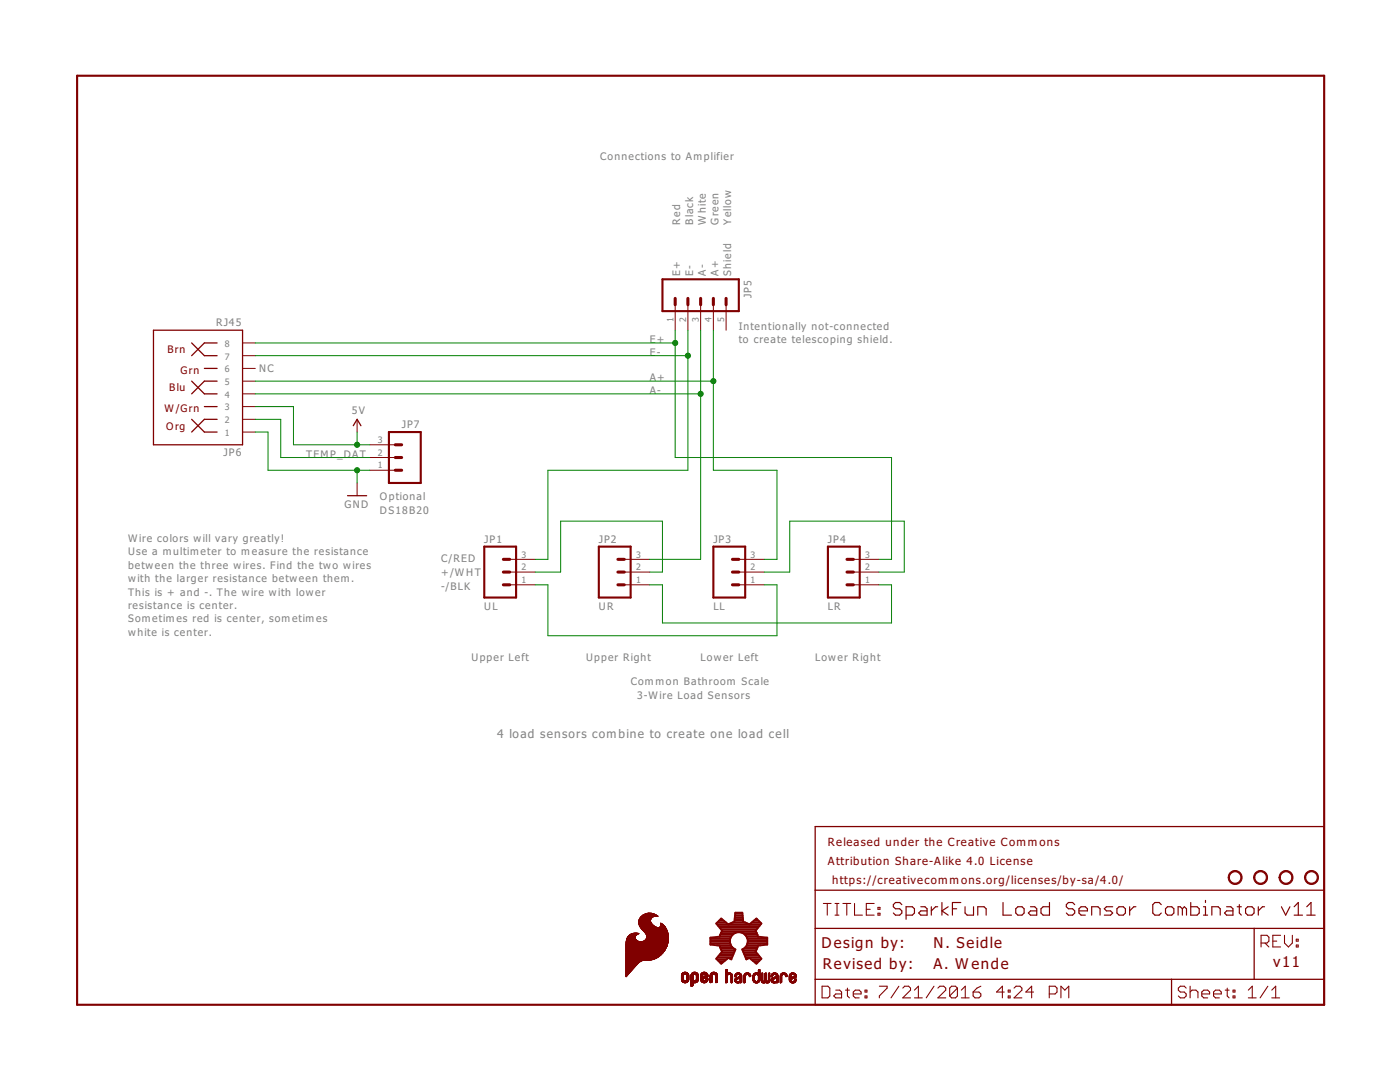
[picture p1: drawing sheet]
<svg xmlns="http://www.w3.org/2000/svg" width="279mm" height="216mm" viewBox="0 0 279 216" stroke-linecap="round" stroke-linejoin="round" font-family="sans-serif">
<g fill="none" stroke="#800000" stroke-width=".2">
<path d="M48.4 78.6h2.5M48.4 68.4h2.5M48.4 71h2.5M48.4 73.5h2.5M48.4 76.1h2.5M134.7 60.8v5.1M137.3 60.8v5.1M139.8 60.8v5.1M142.4 60.8v5.1M144.9 60.8v5.1M48.4 86.2h2.5M48.4 83.7h2.5"/>
<path d="M48.4 81.1h2.5M71.3 83.7v2.5M71.3 96.4v2.5M73.8 93.8h5.1M73.8 91.3h5.1M73.8 88.8h5.1M101.7 116.7h5.1M101.7 114.2h5.1M101.7 111.6h5.1M124.6 116.7h5.1M124.6 114.2h5.1M124.6 111.6h5.1"/>
<path d="M147.4 116.7h5.1M147.4 114.2h5.1M147.4 111.6h5.1M170.3 116.7h5.1M170.3 114.2h5.1M170.3 111.6h5.1M124.9 188.5v6.4l.3-.3M124.9 194.8h.2M124.9 194.4h.5M124.9 194.2h.6M124.9 193.7h1.1M124.9 192.5h2.1"/>
<path d="M124.9 190h7.5M124.9 189.4h7.9M124.9 189.3h7.9M124.9 189.1h8M124.9 189h8.1M124.9 188.9h8.1M124.9 188.7h8.2M124.9 188.6h8.3M124.9 188.5h8.3M124.9 188.4h8.3M124.9 188.3h8.3M125 188l-.1 .5"/>
<path d="M125 188.2h8.3M125 188.1h8.3M125 188h8.3M125 187.8l2.5 .1M125 187.8h2.4M125 187.8h2.3M125 187.7h2.1M125 187.6l2.1 .1M125 194.8h-.1M125 187.6v.4M125 187.6h2M125.1 187.5h1.8"/>
<path d="M125.1 187.4l1.8 .1M125.1 187.4h1.8M125.1 187.4h1.7M125.1 194.7l-.2 .1M125.1 187.3h1.7M125.1 187.3l-.1 .3M125.1 187.2h1.7M125.2 194.7h-.3M125.2 187.2h1.6M125.2 194.6h-.3M125.2 187.1h1.5M125.3 187l-.2 .3"/>
<path d="M125.3 187h1.4M125.3 194.5h-.4M125.3 186.9h1.5M125.4 194.4h-.5M125.4 186.9h1.4M125.5 194.3l-.6 .1M125.5 186.8l-.2 .2M125.5 194.3h-.6M125.5 186.7h1.4M125.6 194.2h-.7M125.6 194.1h-.7M125.6 194.1l-.4 .5"/>
<path d="M125.7 186.6l-.2 .2M125.7 194l-.8 .1M125.8 194h-.9M125.8 193.9l-.9 .1M125.8 193.9h-.9M125.9 193.8h-1M125.9 186.4l-.2 .2M125.9 193.8l-.3 .3M126 193.7h-1.1M126.1 193.6l-1.2 .1M126.1 193.6h-1.2M126.1 186.3l-.2 .1"/>
<path d="M126.2 193.5h-1.3M126.2 193.4h-1.3M126.3 193.4h-1.4M126.3 186.3h1.2M126.3 193.3l-1.4 .1M126.4 193.3h-1.5M126.4 186.2h.9M126.4 186.2l-.3 .1M126.4 193.2l-1.5 .1M126.5 193.2h-1.6M126.5 193.1h-1.6M126.6 193.1h-1.7"/>
<path d="M126.6 193h-1.7M126.7 192.9l-1.8 .1M126.7 192.9h-1.8M126.8 192.8l-.9 1M126.8 192.8h-1.9M126.8 186.9l-1.5 .1M126.8 187.3l.2 .3M126.8 186.8h-1.4M126.9 186.7l-1.4 .1M126.9 186.7l-.1 .6M126.9 192.7h-2M126.9 186.6l-1.4 .1"/>
<path d="M127 186.6l-.1 .1M127 192.6l-2.1 .1M127 186.6h-1.4M127 187.6l.7 .3M127 192.6h-2.1M127 186.5l-1.3 .1M127.1 192.5h-2.2M127.1 192.4h-2.2M127.1 186.5h-1.4M127.2 186.4l-.2 .2M127.2 192.4h-2.3M127.2 186.4l-1.4 .1"/>
<path d="M127.3 186.2l.2 .1M127.3 192.3h-2.4M127.3 186.4h-1.4M127.4 192.2h-2.5M127.4 186.3l-1.4 .1M127.4 186.3l-.2 .1M127.4 192.1l-2.5 .1M127.5 186.3h.1M127.5 183.8v.4M127.5 184.2l.1 .4M127.5 184.2l2.5 .1M127.5 184.2h2.5"/>
<path d="M127.5 184.1h2.4M127.5 184l2.4 .1M127.5 184h2.4M127.5 183.9h2.4M127.5 183.9h2.3M127.5 183.8l2.3 .1M127.5 183.8h2.3M127.5 183.7h2.3M127.5 186.3h-.1M127.5 192.1h-2.6M127.5 186.3h-1.4M127.5 184.3h2.5"/>
<path d="M127.5 184.4h2.7M127.5 184.3l2.6 .1M127.5 183.6h2.3M127.6 192h-2.7M127.6 184.4l2.6 .1M127.6 184.5l2.7 .1M127.6 184.5h2.6M127.6 183.5h2.2M127.6 183.5h2.3M127.6 184.6l.2 .5M127.6 184.6l2.8 .1M127.6 184.6h2.7"/>
<path d="M127.6 183.4l-.1 .4M127.6 184.7h2.9M127.7 184.7l2.8 .1M127.7 184.8h2.9M127.7 191.9l-2.8 .1M127.7 184.8l3 .1M127.7 183.2h2.3M127.7 184.9h3M127.8 191.9h-2.9M127.8 184.9l3.1 .1M127.8 185h3.2M127.8 185.1l.8 .8"/>
<path d="M127.8 191.8l-1 1M127.8 191.8l-2.9 .1M127.8 185l3.3 .1M127.8 185.1h5M127.9 183l-.3 .4M127.9 185.1l5 .1M127.9 185.2h5M128 191.8h-3.1M128 185.2l4.9 .1M128 185.3h4.9M128 191.7h-3.1M128 185.3l5 .1"/>
<path d="M128.1 185.4h4.9M128.1 182.8h3.2M128.1 185.4l4.9 .1M128.1 185.5h5M128.2 182.7h3M128.2 185.5l4.9 .1M128.2 191.7h-3.3M128.2 185.6h4.9M128.2 182.7h2.9M128.3 187.9h5.1M128.3 185.6h4.8M128.3 182.6h2.7"/>
<path d="M128.4 185.7h4.7M128.4 191.6l-.6 .2M128.4 185.7l4.7 .1M128.4 182.6h2.5M128.4 187.8h5M128.4 185.8h4.8M128.5 182.5h2.4M128.5 187.8h4.9M128.5 185.8l4.7 .1M128.5 185.9h4.7M128.6 182.5h2.2M128.6 185.9l.5 .8"/>
<path d="M128.6 185.9h4.6M128.6 187.7h4.8M128.6 186h4.6M128.7 187.7h4.7M128.7 186l4.5 .1M128.7 182.4h1.9M128.7 186.1h4.6M128.7 187.6h4.7M128.8 186.1h4.5M128.8 182.4h1.7M128.8 187.6h4.6M128.8 186.2h4.5"/>
<path d="M128.8 187.5h4.6M128.9 186.2h4.4M128.9 182.3h1.5M128.9 182.3l.5-.1 1 .1M128.9 182.3l-1 .7M128.9 187.5h4.5M128.9 186.3h4.4M128.9 187.4h4.5M128.9 186.4h4.4M129 187.3l-.5 .5-.4 .1M129 187.3h4.4M129 186.4h4.3"/>
<path d="M129 186.5h4.3M129 187.2h4.4M129 186.6h4.3M129.1 187.1h4.3M129.1 186.6l4.3 .1M129.1 186.7v.3M129.1 187l-.1 .3M129.1 187h4.3M129.1 186.9h4.3M129.1 186.8h4.3M129.1 186.7h4.3M129.1 182.3h1.1"/>
<path d="M129.3 182.2h.7M129.4 191.6h-4.5M129.7 191.6h-4.8M129.8 183.9l.1 .1M129.8 183.6v.3M129.8 183.5l-2.2 .1M129.9 184l.1 .2M129.9 183.4h-2.3M129.9 183.3l-2.3 .1M129.9 183.3l-.1 .3M129.9 183.3h-2.3M130 184.2l.4 .5"/>
<path d="M130 183.2l-2.3 .1M130 183.2l-.1 .1M130.1 191.5l-5.2 .1M130.1 183.1l-2.4 .1M130.1 183.1h-2.3M130.2 183l-2.4 .1M130.2 191.5h-5.3M130.3 183h-2.5M130.3 182.9l-2.4 .1M130.4 184.7l.3 .2M130.4 191.4l-5.5 .1M130.4 182.3l.4 .2"/>
<path d="M130.4 182.9h-2.4M130.6 191.4h-5.7M130.6 182.8l-2.6 .1M130.7 191.3h-5.8M130.7 184.9l.4 .2M130.8 191.3h-5.9M130.8 182.5l.5 .3M130.9 182.8l-.9 .4M130.9 191.2l-6 .1M131 191.2l-1.7 .4M131 191.2h-6.1M131 182.8h.3"/>
<path d="M131.1 191.1l-6.2 .1M131.1 185.1h.2M131.2 191.1h-6.3M131.3 182.8h.1M131.3 191l-6.4 .1M131.4 191h-6.5M131.4 190.9h-6.5M131.5 190.9l-.5 .3M131.5 190.9h-6.6M131.6 190.8l-6.7 .1M131.6 185.1h1.2M131.6 190.8h-6.7"/>
<path d="M131.7 190.7l-6.8 .1M131.7 185h1.1M131.7 190.7h-6.8M131.8 184.9h.9M131.8 190.6h-6.9M131.8 184.8h.9M131.8 184.8l-.3 .3M131.8 184.7l.8 .1M131.8 184.7h.7M131.9 184.2v.1M131.9 184.3v.1M131.9 184.2l.4 .2"/>
<path d="M131.9 184.6l.6 .1M131.9 184.3h.2M131.9 184.2l.1 .1M131.9 184.2h.1M131.9 184.4v.2M131.9 184.6l-.1 .2M131.9 184.6h.5M131.9 184.5l.5 .1M131.9 184.5h.4M131.9 184.4l.4 .1M131.9 184.4h.3M131.9 184.3l.2 .1"/>
<path d="M131.9 190.5l-7 .1M132 190.5h-7.1M132 190.4l-7.1 .1M132.1 190.4h-7.2M132.1 190.3l-7.2 .1M132.2 190.3h-7.3M132.2 190.2h-7.3M132.3 184.4l.4 .5M132.3 190.1h-7.4M132.4 190h-7.5M132.4 189.9h-7.5M132.5 189.9h-7.6"/>
<path d="M132.5 189.8h-7.6M132.6 189.8h-7.7M132.6 189.7l-7.7 .1M132.6 189.7l-1.1 1.2M132.6 189.7h-7.7M132.7 189.6l-7.8 .1M132.7 189.6l-.1 .1M132.7 184.9l.6 1.3M132.7 189.6h-7.8M132.7 189.5h-7.8M132.8 189.5h-7.9M132.8 189.4l-7.9 .1"/>
<path d="M132.9 189.3h-8M132.9 189.2l-8 .1M132.9 189.2h-8M132.9 189.1l-8 .1M133 189h-8.1M133.1 188.9h-8.2M133.1 188.8h-8.2M133.1 188.8l-.4 .8M133.1 188.7h-8.2M133.2 188.6l-8.3 .1M133.2 188.5h-8.3M133.3 186.2l.1 .8"/>
<path d="M133.3 188.2h-8.3M133.3 188.1h-8.3M133.3 188h-8.3M133.3 187.9l-8.3 .1M133.4 187.9h-8.4M133.4 187.9l-.3 .9M133.4 187v.9M133.4 187.1l-4.4 .1M136 195.5h.4M136 195.4h.4M136 195.3h.4M136 195.2h.4"/>
<path d="M136 195.1h.4M136 195h.4M136 194.9h.4M136 194.8h.4M136 194.7h.4M136 195.6h.5M136 195.7h.6M136.1 195.7h1.3M136.1 194.4h1.3M136.1 194.3h1.3M136.1 194.3h1.2M136.1 194.2h1.2"/>
<path d="M136.2 195.9h1.1M136.2 194.2h1.1M136.2 195.9h1M136.2 196h1M136.2 194.1h1M136.3 194.1h.8M136.4 196h.7M136.4 194.1h.7M136.4 194.6h-.4M136.4 194.5h-.4M136.5 196.1h.5M136.5 194.5h-.5"/>
<path d="M136.6 194.4h-.6M136.6 194h.3M136.6 196.1h.3M136.9 194.4h.5M136.9 194.5h.5M137 195.6h.4M137 194.5h.4M137 195.5h.5M137 194.6h.5M137.1 195.5h.4M137.1 195.4h.4M137.1 195.3h.4"/>
<path d="M137.1 195.2h.4M137.1 195.1h.4M137.1 195h.4M137.1 194.9h.4M137.1 194.8h.4M137.1 194.7h.4M137.1 194.6h.4M137.3 195.8h-1.2M137.4 195.8h-1.3M137.4 195.7h-.5M137.4 195.6h-.5M137.9 196.6h.4"/>
<path d="M137.9 196.5h.4M137.9 196.4h.4M137.9 196.3h.4M137.9 196.2h.4M137.9 196.1h.4M137.9 195.7h1.4M137.9 195.7h.6M137.9 195.6h.5M137.9 195.5h.4M137.9 195.4l.4 .1M137.9 195.4h.4M137.9 195.3h.4"/>
<path d="M137.9 195.2h.4M137.9 195.1h.4M137.9 195h.4M137.9 194.9h.4M137.9 194.8h.4M137.9 194.7h.4M137.9 196.8h.1M138 194.4h1.3M138 194.3h1.2M138.1 194.2h1.1M138.1 196.8h-.2M138.2 194.1h.9"/>
<path d="M138.2 196.7h-.3M138.2 194.1h.8M138.3 196.7h-.4M138.3 194.1h.7M138.3 194.6h-.4M138.4 194.5h-.5M138.5 194.4h-.5M138.5 194h.3M138.5 196.1h.3M138.8 194.4h.5M138.9 194.5h.4M138.9 196.1h-1"/>
<path d="M138.9 195.6h.4M138.9 195.5h.5M138.9 194.6h.5M139 195.5h.4M139 195.4h.4M139 195.3h.4M139 195.2h.4M139 195.1h.4M139 195h.4M139 194.9h.4M139 194.8h.4M139 194.7h.4"/>
<path d="M139 194.6h.4M139 196h-1.1M139.1 196h-1.2M139.1 195.9h-1.2M139.2 195.9h-1.3M139.2 195.8h-1.3M139.3 195.8h-1.4M139.3 194.4h-1.3M139.3 195.7h-.5M139.3 195.6h-.4M139.8 195.5h.5M139.8 195.5h.4"/>
<path d="M139.8 195.4h.4M139.8 194.9h1.4M139.8 194.9h.4M139.8 194.8h.4M139.8 194.7h.4M139.8 194.6h.4M139.8 195.7h.6M139.8 195.6h.5M139.8 194.5h.5M139.9 195.7h1.3M139.9 194.4h1.3M139.9 195.8h1.3"/>
<path d="M139.9 194.3h1.3M140 195.8h1.1M140 194.3h1.2M140 195.9h1.1M140 194.2h1.1M140 195.9h1M140.1 196h.9M140.1 194.1h.9M140.2 196h.7M140.2 194.1h.7M140.2 194.7h-.4M140.3 194.6h-.5"/>
<path d="M140.3 196.1h.5M140.3 195.4h-.5M140.3 194.9h1M140.3 194.5h-.5M140.4 195.3h-.6M140.4 194.4h-.5M140.4 196.1h.3M140.4 194h.3M140.5 194.8h.8M140.5 195.3h-.7M140.6 195.2h-.8M140.6 194.8h.7"/>
<path d="M140.7 194.8h.6M140.7 194.4h.5M140.7 195.2h-.9M140.8 194.5h.5M140.8 194.7h.5M140.8 195.5h.5M140.8 195.1h-1M140.8 194.6h.5M140.9 195.5h.4M140.9 195.4h.4M140.9 195.3h.4M140.9 195.1h-1.1"/>
<path d="M141.1 195.2h.2M141.1 195l-1.3 .1M141.2 195.2h.1M141.2 195h-1.4M141.2 195.7h-.5M141.2 195.6h-.4M141.3 195.6h-.5M141.7 196h.3M141.7 195.9h.4M141.7 195.8h.4M141.7 195.7h.4M141.7 195.6h.4"/>
<path d="M141.7 195.5h.4M141.7 195.4h.4M141.7 195.3h.4M141.7 195.2h.4M141.7 195.1h.4M141.7 195h.4M141.7 194.9h.4M141.7 194.8h.4M141.7 194.7h.4M141.7 194.6h.4M141.8 196.1h.1M141.8 194.5h.4"/>
<path d="M141.8 194.4h1.3M141.9 194.3h1.1M141.9 194.2h1.1M142 194.1h.9M142.1 196h-.4M142.1 194.1h.7M142.2 194.6h-.5M142.2 194.5h-.4M142.3 194.4h-.5M142.3 194h.3M142.6 194.4h.5M142.7 194.5h.5"/>
<path d="M142.7 194.6h.5M142.8 196h.3M142.8 195.9h.4M142.8 195.8h.4M142.8 195.7h.4M142.8 195.6h.4M142.8 195.5h.4M142.8 195.4h.4M142.8 195.3h.4M142.8 195.2h.4M142.8 195.1h.4M142.8 195h.4"/>
<path d="M142.8 194.9h.4M142.8 194.8h.4M142.8 194.7h.4M142.8 194.6h.4M142.8 196.1h.2M143.2 196h-.4M144.8 196.1h.1M144.8 196h.3M144.8 195.9h.3M144.8 195.8h.3M144.8 195.7h.3M144.8 195.6h.3"/>
<path d="M144.8 195.5h.3M144.8 195.4h.3M144.8 195.3h.3M144.8 195.2h.3M144.8 195.1h.3M144.8 195h.3M144.8 194.9h.3M144.8 194.8h.3M144.8 194.7h.3M144.8 194.6h.4M144.8 194.4h1.3M144.8 194.3l1.2 .1"/>
<path d="M144.8 194.3h1.2M144.8 194.2h1.1M144.8 194.1h.3M144.8 194h.3M144.8 193.9h.3M144.8 193.8h.3M144.8 193.7h.3M144.8 193.6h.3M144.9 193.5h.2M145 196.1h-.2M145 193.4h.1M145.1 196h-.3"/>
<path d="M145.2 194.7h-.4M145.2 194.6h-.4M145.3 194.5h-.5M145.3 194.1h.5M145.4 194.5h-.6M145.5 194.4h-.7M145.6 194.4h.5M145.7 194.5h.5M145.8 194.5h.4M145.8 194.6h.4M145.9 194.6h.3M145.9 194.7h.3"/>
<path d="M145.9 196.1h.1M145.9 196h.3M145.9 195.9h.3M145.9 195.8h.3M145.9 195.7h.3M145.9 195.6h.3M145.9 195.5h.3M145.9 195.4h.3M145.9 195.3h.3M145.9 195.2h.3M145.9 195.1h.3M145.9 195h.3"/>
<path d="M145.9 194.9h.3M145.9 194.8h.3M146.1 196.1h-.2M146.2 196h-.3M146.7 195.7h.3M146.7 195.6h.2M146.7 194.8h.2M146.7 194.7h.2M146.7 195.8h.5M146.7 195.8h.3M146.7 194.9h.1M146.7 194.6h.3"/>
<path d="M146.7 195.9h.8M146.8 196h.8M146.8 194.4h1.1M146.9 196h.7M146.9 194.3h.9M146.9 194.9h-.2M146.9 196.1h.7M146.9 194.2h.8M147 194.7h-.3M147 195.5h-.3M147 195.1h1M147 194.2h.7"/>
<path d="M147 196.1h.5M147 194.6h-.3M147.1 195.4l-.4 .1M147.1 195.1h.9M147.1 194.5h-.4M147.1 194.1h.5M147.2 194.5h-.5M147.2 195.4h-.5M147.2 195.1h.8M147.2 196.1v.1M147.3 195.3h-.6M147.3 194.4h-.5"/>
<path d="M147.3 195.8h.2M147.3 195h.7M147.4 194.4h.5M147.4 195.3h-.7M147.4 194.9h.6M147.5 194.9h.5M147.5 195.2h-.7M147.5 194.5h.5M147.6 194.5h.4M147.6 194.6h.4M147.7 194.8h.3M147.7 194.6h.3"/>
<path d="M147.7 195.2h.3M147.7 194.7h.3M147.7 196h.3M147.7 195.9h.3M147.7 195.8h.3M147.7 195.7h.3M147.7 195.6h.3M147.7 195.5h.3M147.7 195.4h.3M147.7 195.3h.3M147.7 196.1h.1M147.9 196.1h-.2"/>
<path d="M148 196h-.3M148 195.2h-1.1M148.5 196.1h.1M148.5 196h.3M148.5 195.9h.3M148.5 195.8h.3M148.5 195.7h.3M148.5 195.6h.3M148.5 195.5h.3M148.5 195.4h.3M148.5 195.3h.3M148.5 195.2h.3"/>
<path d="M148.5 195.1h.3M148.5 195h.3M148.5 194.9h.3M148.5 194.8h.3M148.5 194.7h.3M148.6 194.4h1.1M148.6 194.3l1.1 .1M148.7 196.1h-.2M148.7 194.3h.9M148.7 196h-.2M148.7 194.2h.9M148.8 194.7l-.3 .1"/>
<path d="M148.8 194.6h-.3M148.8 194.2h.7M148.9 194.5h-.4M148.9 194.1h.5M149 194.5h-.5M149.1 194.4h-.5M149.2 194.4h.5M149.3 194.5h.5M149.4 194.5h.4M149.5 194.6h.3M149.5 194.7h.3M149.5 194.8h.3"/>
<path d="M149.6 194.9h.1M149.8 194.8h-.3M150.3 195.4h.3M150.3 195.3h.3M150.3 195.2h.3M150.3 195.1h.3M150.3 195h.3M150.3 194.9h.3M150.3 194.8h.3M150.3 195.6h.3M150.3 195.5h.3M150.3 194.7h.3"/>
<path d="M150.3 195.7h.3M150.3 195.7h.4M150.3 195.8h.4M150.4 195.8h.5M150.4 195.9h1.1M150.4 194.4h1.2M150.5 196h.9M150.5 194.3h1.1M150.6 196h.8M150.6 194.2h1M150.6 196.1h.7M150.6 194.6h-.3"/>
<path d="M150.7 194.6h-.4M150.7 196.1h.5M150.7 194.5h-.4M150.7 194.1h.5M150.8 194.5h-.5M150.9 196.1v.1M150.9 194.4h-.5M151 194.4h.6M151.1 195.8h.5M151.1 194.5h.5M151.2 195.8h.4M151.2 194.5h.4"/>
<path d="M151.3 194.6h.3M151.3 195.7h.3M151.3 195.6h.3M151.3 195.5h.3M151.3 195.4h.3M151.3 195.3h.3M151.3 195.2h.3M151.3 195.1h.3M151.3 195h.3M151.3 194.9h.3M151.3 194.8h.3M151.3 194.7h.3"/>
<path d="M151.3 194.1h.3M151.3 194h.3M151.3 193.9h.3M151.3 193.8h.3M151.3 193.7h.3M151.3 193.6h.3M151.4 195.5h.2M151.4 195.1h.2M151.4 195h.2M151.4 194.9h.2M151.4 193.8h.2M151.4 193.7h.2"/>
<path d="M151.4 193.5h.2M151.6 193.4h.1M151.6 195.7h-.4M151.6 195.6h-.3M151.9 195.8h.4M151.9 195.7h.4M151.9 195.6h.3M151.9 195.5h.3M151.9 195.4h.3M151.9 195.3h.3M151.9 195.2h.3M151.9 195.1h.3"/>
<path d="M151.9 195h.3M151.9 194.9h.3M151.9 194.8h.3M151.9 194.7h.3M151.9 194.6h.3M151.9 194.5h.3M151.9 194.4h.3M151.9 194.3h.3M151.9 194.2h.3M152 195.9h1.6M152 195.8h.4M152 195.9h1.5"/>
<path d="M152 194.2h.2M152 196h1.5M152.1 196h1.4M152.1 194.1h.1M152.1 196.1h.6M152.2 196.1h.4M152.5 196.1v.1M152.5 195.8h.6M152.5 195.8h.5M152.6 195.7h.4M152.6 195.6h.3M152.6 195.5h.3"/>
<path d="M152.6 195.4h.3M152.6 195.3h.3M152.6 195.2h.3M152.6 195.1h.3M152.6 195h.3M152.6 194.9h.3M152.6 194.8h.3M152.6 194.7h.3M152.6 194.6h.3M152.6 194.5h.3M152.6 194.4h.3M152.6 194.3h.3"/>
<path d="M152.7 194.2h.2M152.8 196.1h.6M152.8 194.1h.1M152.9 196.1h.4M153.2 195.8h.4M153.3 195.8h.3M153.3 195.7h.3M153.3 195.6h.3M153.4 195.6h.2M153.4 195.5h.2M153.4 195.4h.2M153.4 195.3h.2"/>
<path d="M153.4 195.2h.2M153.4 195.1h.2M153.4 195h.2M153.4 194.9h.2M153.4 194.8h.2M153.4 194.7h.2M153.4 194.6h.2M153.4 194.5h.2M153.4 194.4h.2M153.4 194.3h.2M153.4 194.2h.2M153.5 194.1h.1"/>
<path d="M153.9 195.7h.4M153.9 195.7h.3M153.9 195.6h.3M153.9 195.5h.3M153.9 194.8h.3M153.9 194.7h.3M153.9 195.8h.4M153.9 194.9h.1M153.9 194.6h.3M153.9 195.8h.5M154 195.9h.8M154 194.5h.3"/>
<path d="M154.1 196h.7M154.1 194.3h1M154.1 194.9h-.2M154.2 194.3h.8M154.2 194.2h.8M154.2 196.1h.6M154.2 195.1h1.1M154.2 194.7h-.3M154.2 194.2h.7M154.3 195.5h-.4M154.3 196.1h.5M154.3 194.6h-.4"/>
<path d="M154.3 195.4l-.4 .1M154.3 195.1h1M154.4 194.1h.4M154.4 194.5h-.4M154.4 195.4h-.5M154.4 195.1h.9M154.5 195.3h-.5M154.5 194.4h-.5M154.6 195.8h.1M154.6 195h.7M154.6 194.4h.6M154.7 195.3h-.7"/>
<path d="M154.7 194.9h.6M154.7 194.5h.5M154.8 195.2h-.7M154.9 194.5h.3M154.9 194.6h.3M154.9 194.8h.4M154.9 194.6h.4M155 194.7h.3M155 196.1h.1M155 195.9h.3M155 195.8h.3M155 195.7h.3"/>
<path d="M155 195.6h.3M155 195.5h.3M155 195.4h.3M155 195.3h.3M155 195.2h.3M155 194.8h.3M155.1 194.4h-1M155.2 196.1h-.2M155.2 196h-.2M155.3 196h-.3M155.3 195.2h-1.2M155.7 196.1h.1"/>
<path d="M155.7 196h.3M155.7 195.9h.3M155.7 195.8h.3M155.7 195.7h.3M155.7 195.6h.3M155.7 195.5h.3M155.7 195.4h.3M155.7 195.3h.3M155.7 195.2h.3M155.7 195.1h.3M155.7 195h.3M155.7 194.9h.3"/>
<path d="M155.7 194.8h.3M155.7 194.7h.3M155.8 194.5h.3M155.8 194.4h1.2M155.9 196.1h-.2M155.9 194.3h1M155.9 194.3h.9M156 196h-.3M156 194.2h.8M156.1 194.6h-.4M156.1 194.2h.7M156.1 194.1h.5"/>
<path d="M156.2 194.5h-.4M156.3 194.4h-.5M156.5 194.4h.5M156.6 194.5h.4M156.7 194.5h.3M156.7 194.6h.4M156.8 194.7h.3M156.8 194.6h.3M156.8 194.9h.2M156.8 194.8h.3M157.1 194.8h-.3M157.5 195.6h.3"/>
<path d="M157.5 195.5h.3M157.5 195.1h1.2M157.5 195h.3M157.5 194.9h.3M157.5 194.8h.3M157.5 194.7h.3M157.5 195.7h.4M157.5 195.6h.4M157.6 195.7h.3M157.6 194.5h.3M157.6 195.8h.5M157.6 195.8h.4"/>
<path d="M157.6 195.9h1.2M157.6 194.4h1.2M157.7 195.9h1M157.7 196h1M157.7 194.3h1M157.8 194.3h.9M157.8 196h.8M157.8 194.2h.8M157.9 194.6h-.4M157.9 194.2h.7M157.9 196.1h.6M157.9 195.4h-.4"/>
<path d="M158 196.1h.5M158 194.1h.4M158 195.4h-.5M158 194.5h-.4M158.1 195.3h-.6M158.1 194.4h-.5M158.2 196.1v.1M158.2 194.9h.7M158.3 195.3h-.8M158.3 194.4h.5M158.3 194.9h.6M158.3 195.8h.5"/>
<path d="M158.3 195.2h-.8M158.4 194.5h.5M158.5 194.8h.4M158.5 195.2h-1M158.5 194.5h.4M158.5 194.6h.4M158.5 195.7h.4M158.6 194.8h.3M158.6 194.6h.3M158.6 195.6h.3M158.6 194.7h.3M158.6 195.1h-1.1"/>
<path d="M158.6 194.7l.3 .1M158.6 195.5h.3M158.6 195.4h.3M158.7 195.4h.2M158.8 195.3h.1M158.8 195.8h-.4M158.8 195l-.8 .1M158.9 195.7h-.4M158.9 195.6h-.3M158.9 195h-.8M158.9 195.5h-.3"/>
</g>
<g fill="none" stroke="#800000" stroke-width=".38">
<path d="M141.8 188.3h3.9M141.8 187.9h3.9M141.8 187.6h3.9M141.8 187.2h4M143 191.4h2M143 188.6h2.9M143.1 184.4h2.2M143.2 191.1h2.9M143.2 184.1h1.7M143.4 184.8h8.2M143.4 191.8h1.2M143.4 190.7h2.8"/>
<path d="M143.5 183.7h1M143.6 186.9h2.3M143.6 185.1h7.7M143.7 189h2.4M143.7 190.4h2.7M143.7 186.5l.4-.8-1.2-1.4 1-1 1.5 1.2 1.2-.5 .1-1.9h1.4l.2 1.9 1.2 .5 1.5-1.2 1 1-1.2 1.4 .4 .8M143.7 186.5l-.1 .4-1.8 .2v1.4l1.8 .2 .5 1.2-1.2 1.4 1 1 1.5-1.2 .5 .3 .9-2a1.77 1.77 0 0 1-1-2.2M143.7 192.1h.5M143.7 186.5h2.5M143.8 189.3h2.7M143.8 183.4h.2M143.9 186.2h2.8"/>
<path d="M143.9 185.5h7.1M144 190h2.5M144 189.7h2.7M144.1 185.8h6.8M145.4 184.4h4.1M145.9 191.4h.1M146.2 184.1h2.5M146.6 183.7h1.7M146.6 183.4h1.7M146.7 183h1.5M146.7 182.7h1.5M146.7 182.3h1.5"/>
<path d="M148.2 186.2h2.8M148.2 189.7h2.7M148.4 190h2.5M148.4 189.3h2.7M148.5 190.4h2.7M148.7 190.7h2.8M148.7 186.5a1.78 1.78 0 0 0-2.9 .7M148.7 186.5a1.77 1.77 0 0 1-.3 2.8M148.7 186.5h2.5M148.8 189h2.4M148.8 191.1h2.9M148.9 191.4h.1"/>
<path d="M149 186.9h2.3M149 188.6h2.8M149.1 187.2h4M149.2 188.3h3.9M149.2 187.9h3.9M149.2 187.6h3.9M149.6 184.4h2.2M149.9 191.4h1.9M150 184.1h1.8M150.3 191.8h1.2M150.4 183.7h1M150.7 192.1h.5"/>
<path d="M150.9 183.4h.2M151.2 186.5l.1 .4M151.3 186.9l1.8 .2v1.4l-1.8 .2-.5 1.2 1.2 1.4-1 1-1.5-1.2-.6 .3-.8-2 .3-.1"/>
</g>
<g fill="#800000" stroke="#800000" stroke-width=".2">
<path d="M260.7 174.1a1.4 1.4 0 0 1 2.2 .3 1.4 1.4 0 0 1-.8 2.1 1.4 1.4 0 0 1-1.8-1.4h.3a1.15 1.15 0 0 1 1.6-1.1 1.15 1.15 0 0 1 .3 1.9 1.15 1.15 0 0 1-1.9-.5v-.3h-.3z" fill-rule="evenodd"/>
<path d="M255.6 174.1a1.4 1.4 0 0 1 2.3 .3 1.4 1.4 0 0 1-.9 2.1 1.4 1.4 0 0 1-1.8-1.4h.3a1.15 1.15 0 0 1 1.6-1.1 1.15 1.15 0 0 1 .3 1.9 1.15 1.15 0 0 1-1.9-.5v-.3h-.3z" fill-rule="evenodd"/>
<path d="M250.5 174.1a1.4 1.4 0 0 1 2.3 .3 1.4 1.4 0 0 1-.9 2.1 1.4 1.4 0 0 1-1.7-1.4h.2a1.15 1.15 0 0 1 1.6-1.1 1.15 1.15 0 0 1 .3 1.9 1.15 1.15 0 0 1-1.8-.5l-.1-.3h-.2z" fill-rule="evenodd"/>
<path d="M245.5 174.1a1.4 1.4 0 0 1 2.2 .2 1.4 1.4 0 0 1-.8 2.1 1.4 1.4 0 0 1-1.8-1.3h.3a1.14 1.14 0 0 1 1.6-.9 1.14 1.14 0 0 1 .2 1.9 1.14 1.14 0 0 1-1.8-.7v-.3h-.3z" fill-rule="evenodd"/>
</g>
<path d="M15.4 15.1h248.9v185.4h-248.9zM132.2 55.7h15.2v6.4h-15.2zM77.6 86.2h6.4v10.2h-6.4zM96.6 109.1h6.4v10.1h-6.4zM119.5 109.1h6.4v10.1h-6.4zM142.4 109.1h6.3v10.1h-6.3zM165.2 109.1h6.4v10.1h-6.4z" fill="none" stroke="#800000" stroke-width=".42"/>
<g fill="none" stroke="#800000" stroke-width=".61">
<path d="M134.7 59.5v1.3M137.3 59.5v1.3M139.8 59.5v1.3M142.4 59.5v1.3M144.9 59.5v1.3M78.9 88.8h1.3M78.9 91.3h1.3M78.9 93.8h1.3M100.5 111.6h1.2M100.5 114.2h1.2M100.5 116.7h1.2M123.3 111.6h1.3"/>
<path d="M123.3 114.2h1.3M123.3 116.7h1.3M146.2 111.6h1.2M146.2 114.2h1.2M146.2 116.7h1.2M169 111.6h1.3M169 114.2h1.3M169 116.7h1.3"/>
</g>
<g fill="none" stroke="#800000" stroke-width=".25">
<path d="M30.6 65.9h17.8v22.9h-17.8zM38.2 68.4l2.6 2.6h2.5M38.2 76.1l2.6 2.5h2.5M40.8 73.5h2.5M43.3 68.4h-2.5l-2.6 2.6M43.3 76.1h-2.5l-2.6 2.5M38.2 83.7l2.6 2.5h2.5M40.8 81.1h2.5M43.3 83.7h-2.5l-2.6 2.5M69.4 98.9h3.8M70.5 84.9l.8-1.2 .7 1.2M162.7 164.9h101.6v35.6h-101.6z"/>
<path d="M162.7 177.6h101.6M162.7 185.3h101.6M162.7 195.4h101.6M233.8 195.4v5.1M250.3 185.3v10.1"/>
</g>
<g fill="none" stroke="#800000" stroke-width=".21">
<path d="M164.1 196.8h1.1l.4 .4v1.5l-.4 .4h-1.1zM164.3 180.3h1.6M165.1 180.3v2.3M166.6 180.3h.8M166.6 182.6h.8M166.8 197.6h.8l.4 .4v1.1h-1.2l-.4-.4 .4-.4h1.2M167 180.3v2.3M168.2 180.3h1.6M168.7 197.6h.8M169 180.3v2.3M169.1 197.2v1.5l.4 .4M170.3 198.3h1.6v-.3l-.4-.4h-.8l-.4 .4v.7l.4 .4h.8"/>
<path d="M170.5 180.3v2.3h1.6M172.6 198.7h.4v.4h-.4zM172.6 197.6h.4v.4h-.4zM172.9 181.4h.8M174.5 180.3h-1.6v2.3h1.6M175.2 182.2h.4v.4h-.4zM175.2 181.1h.4v.3h-.4zM175.5 196.8h1.5v.4l-1.5 1.5v.4M179.4 196.8l-1.6 2.3M180.2 197.2l.4-.4h.7l.4 .4v.4l-1.5 1.5h1.5M182.5 199.1h1.6M182.5 197.6l.8-.8v2.3"/>
<path d="M186.4 196.8l-1.6 2.3M187.2 197.2l.4-.4h.7l.4 .4v.4l-1.5 1.5h1.5M191.1 197.2v1.5l-.4 .4h-.8l-.4-.4M191.1 197.2l-.4-.4h-.8l-.4 .4v1.5M191.1 197.2l-1.6 1.5M191.9 199.1h1.5M191.9 197.6l.7-.8v2.3M194.2 198h1.2l.3 .3v.4l-.3 .4h-.8l-.4-.4zM195.7 196.8l-.7 .4-.8 .8M200.4 198h-1.5l1.1-1.2v2.3M201.2 198.7h.4v.4h-.4zM201.2 197.6h.4v.4h-.4z"/>
<path d="M202.4 197.2l.4-.4h.8l.3 .4v.4l-1.5 1.5h1.5M206.3 198h-1.6l1.2-1.2v2.3M209.4 198.3h1.2l.3-.3v-.8l-.3-.4h-1.2v2.3M211.7 199.1v-2.3l.8 .8 .8-.8v2.3M236.7 197.2l-.4-.4h-.7l-.4 .4v.4l.4 .4h.7l.4 .3v.4l-.4 .4h-.7l-.4-.4M237.5 198l.4-.4h.8l.4 .4v1.1M237.5 196.8v2.3M239.8 198.3h1.6v-.3l-.4-.4h-.8l-.4 .4v.7l.4 .4h.8M242.2 198.3h1.5v-.3l-.3-.4h-.8l-.4 .4v.7l.4 .4h.8M244.5 197.6h.8M244.9 197.2v1.5l.4 .4M246.1 198.7h.4v.4h-.4z"/>
<path d="M246.1 197.6h.4v.4h-.4zM249.1 199.1h1.6M249.1 197.6l.8-.8v2.3M251.7 188.2h1.2l.3-.4v-.8l-.3-.4h-1.2v2.4M252.5 188.2l.7 .8M253 196.8l-1.5 2.3M253.8 199.1h1.6M253.8 197.6l.8-.8v2.3M254 187.8h.8M255.6 186.6h-1.6v2.4h1.6M256.3 186.6v1.6l.8 .8 .8-.8v-1.6M258.7 188.6h.4v.4h-.4z"/>
<path d="M258.7 187.4h.4v.4h-.4z"/>
</g>
<g fill="none" stroke="#800000" stroke-width=".23">
<path d="M240.6 179.7v.4M180 180.5l-.4-.4h-.9l-.4 .4v.4l.4 .4h.9l.4 .5v.4l-.4 .4h-.9l-.4-.4M180.8 182.6h1.3l.4-.4v-.9l-.4-.4h-1.3v2.5M183.8 180.9h.8l.4 .4v1.3h-1.2l-.5-.4 .5-.4h1.2M185.9 180.9v1.7M187.1 180.9h-.4l-.8 .9M188 180.1v2.5M189.2 180.9l-1.2 .9 1.2 .8M190.1 181.3h.8M191.7 180.1h-1.6v2.5M192.6 180.9v1.3l.4 .4h1.3v-1.7M195.1 182.6v-1.7h1.3l.4 .4v1.3"/>
<path d="M200.2 180.1v2.5h1.7M202.7 181.3l.4-.4h.9l.4 .4v.9l-.4 .4h-.9l-.4-.4zM205.7 180.9h.8l.4 .4v1.3h-1.2l-.5-.4 .5-.4h1.2M209.4 180.1v2.5h-1.2l-.4-.4v-.9l.4-.4h1.2M214.5 180.5l-.4-.4h-.9l-.4 .4v.4l.4 .4h.9l.4 .5v.4l-.4 .4h-.9l-.4-.4M215.3 181.8h1.7v-.5l-.4-.4h-.8l-.5 .4v.9l.5 .4h.8M217.9 182.6v-1.7h1.2l.4 .4v1.3M222.1 180.9h-1.3l-.4 .4 .4 .5h.8l.5 .4-.5 .4h-1.2M222.9 181.3l.4-.4h.9l.4 .4v.9l-.4 .4h-.9l-.4-.4zM225.4 180.9v1.7M226.7 180.9h-.4l-.9 .9M231.8 180.5l-.5-.4h-.8l-.4 .4v1.7l.4 .4h.8l.5-.4"/>
<path d="M233 180.9h.8l.5 .4v.9l-.5 .4h-.8l-.4-.4v-.9zM236 181.3l-.5-.4h-.4v1.7M236 181.3v1.3M236 181.3l.4-.4 .4 .4v1.3M237.6 180.1v2.5h1.3l.4-.4v-.9l-.4-.4h-1.3M240.2 182.6h.8M240.2 180.9h.4v1.7M241.9 182.6v-1.7h1.2l.4 .4v1.3M244.8 180.9h.8l.5 .4v1.3h-1.3l-.4-.4 .4-.4h1.3M246.9 180.9h.8M247.3 180.5v1.7l.4 .4M248.6 181.3l.4-.4h.9l.4 .4v.9l-.4 .4h-.9l-.4-.4z"/>
<path d="M251.1 180.9v1.7M252.4 180.9h-.5l-.8 .9M255.7 180.9l.9 1.7 .8-1.7M258.3 182.6h1.6M258.3 180.9l.8-.8v2.5M260.8 182.6h1.7M260.8 180.9l.8-.8v2.5"/>
</g>
<g fill="none" stroke="#008000" stroke-width=".2">
<path d="M50.9 68.4h83.8M50.9 76.1h91.5M50.9 78.6h88.9M50.9 71h86.4M134.7 65.9v25.4h43.2v20.3h-2.5M137.3 65.9v27.9h-28v17.8h-2.5M139.8 65.9v45.7h-10.1M142.4 65.9v27.9h12.7v17.8h-2.6M50.9 83.7h5.1v7.6h17.8M50.9 86.2h2.6v7.6h20.3M50.9 81.1h7.7v7.7h15.2M71.3 86.2v2.6"/>
<path d="M71.3 93.8v2.6M106.8 116.7h2.5v10.2h45.8v-10.2h-2.6M106.8 114.2h5.1v-10.2h20.3v10.2h-2.5M129.7 116.7h2.5v7.6h45.7v-7.6h-2.5M152.5 114.2h5.1v-10.2h22.9v10.2h-5.1"/>
</g>
<g fill="#008000" stroke="#008000" stroke-width=".2">
<circle cx="134.7" cy="68.4" r=".51"/>
<circle cx="142.4" cy="76.1" r=".51"/>
<circle cx="139.8" cy="78.6" r=".51"/>
<circle cx="137.3" cy="71" r=".51"/>
<circle cx="71.3" cy="88.8" r=".51"/>
<circle cx="71.3" cy="93.8" r=".51"/>
</g>
<g font-size="3.6" fill="#800000">
<text x="164" y="189.1">Design by:</text>
<text x="186.3" y="189.1">N. Seidle</text>
<text x="164.2" y="193.4">Revised by:</text>
<text x="186.3" y="193.4">A. Wende</text>
<text x="254.1" y="192.9">v11</text>
</g>
<text font-size="2.9" fill="#808080" x="99.2" y="147.2">4 load sensors combine to create one load cell</text>
<g font-size="2.7" fill="#800000">
<text x="165.2" y="168.7">Released under the Creative Commons</text>
<text x="165.2" y="172.6">Attribution Share-Alike 4.0 License</text>
<text x="166.1" y="176.4">https://creativecommons.org/licenses/by-sa/4.0/</text>
</g>
<g font-size="2.5" fill="#808080">
<text x="119.8" y="31.9">Connections to Amplifier</text>
<text x="135.8" y="44.8" transform="rotate(-90 135.8 44.8)">Red</text>
<text x="138.3" y="44.8" transform="rotate(-90 138.3 44.8)">Black</text>
<text x="140.8" y="44.8" transform="rotate(-90 140.8 44.8)">White</text>
<text x="143.4" y="44.8" transform="rotate(-90 143.4 44.8)">Green</text>
<text x="145.9" y="44.8" transform="rotate(-90 145.9 44.8)">Yellow</text>
<text x="135.8" y="55" transform="rotate(-90 135.8 55)">E+</text>
<text x="138.3" y="55" transform="rotate(-90 138.3 55)">E-</text>
<text x="140.8" y="55" transform="rotate(-90 140.8 55)">A-</text>
<text x="143.4" y="55" transform="rotate(-90 143.4 55)">A+</text>
<text x="145.9" y="55" transform="rotate(-90 145.9 55)">Shield</text>
<text x="150" y="59.5" transform="rotate(-90 150 59.5)">JP5</text>
<text x="43.1" y="65.1">RJ45</text>
<text x="147.5" y="65.8">Intentionally not-connected</text>
<text x="129.7" y="68.4">E+</text>
<text x="129.7" y="71">E-</text>
<text x="147.5" y="68.4">to create telescoping shield.</text>
<text x="51.7" y="74.3">NC</text>
<text x="129.7" y="76.1">A+</text>
<text x="70.2" y="82.7">5V</text>
<text x="129.7" y="78.6">A-</text>
<text x="80.2" y="85.4">JP7</text>
<text x="44.6" y="91">JP6</text>
<text x="61.1" y="91.3">TEMP_DAT</text>
<text x="68.7" y="101.4">GND</text>
<text x="75.8" y="99.8">Optional</text>
<text x="75.8" y="102.5">DS18B20</text>
<text x="25.5" y="108.2">Wire colors will vary greatly!</text>
<text x="25.5" y="110.8">Use a multimeter to measure the resistance</text>
<text x="25.5" y="113.5">between the three wires. Find the two wires</text>
<text x="88" y="112.1">C/RED</text>
<text x="96.7" y="108.3">JP1</text>
<text x="119.5" y="108.3">JP2</text>
<text x="142.4" y="108.3">JP3</text>
<text x="165.2" y="108.3">JP4</text>
<text x="25.5" y="116.2">with the larger resistance between them.</text>
<text x="25.5" y="118.8">This is + and -. The wire with lower</text>
<text x="88" y="117.7">-/BLK</text>
<text x="88" y="114.9">+/WHT</text>
<text x="25.5" y="121.5">resistance is center.</text>
<text x="25.5" y="124.2">Sometimes red is center, sometimes</text>
<text x="96.7" y="121.8">UL</text>
<text x="119.5" y="121.8">UR</text>
<text x="142.4" y="121.8">LL</text>
<text x="165.2" y="121.8">LR</text>
<text x="25.5" y="126.8">white is center.</text>
<text x="94.1" y="131.9">Upper Left</text>
<text x="117" y="131.9">Upper Right</text>
<text x="139.8" y="131.9">Lower Left</text>
<text x="162.7" y="131.9">Lower Right</text>
<text x="125.9" y="136.7">Common Bathroom Scale</text>
<text x="127.1" y="139.5">3-Wire Load Sensors</text>
</g>
<g font-size="2.5" fill="#800000">
<text x="33.4" y="70.5">Brn</text>
<text x="36" y="74.5">Grn</text>
<text x="32.8" y="82.1">W/Grn</text>
<text x="33.8" y="78.1">Blu</text>
<text x="33.2" y="85.7">Org</text>
</g>
<g font-size="2.1" fill="#808080">
<text x="134.4" y="64.3" transform="rotate(-90 134.4 64.3)">1</text>
<text x="136.9" y="64.3" transform="rotate(-90 136.9 64.3)">2</text>
<text x="139.5" y="64.3" transform="rotate(-90 139.5 64.3)">3</text>
<text x="142" y="64.3" transform="rotate(-90 142 64.3)">4</text>
<text x="144.6" y="64.3" transform="rotate(-90 144.6 64.3)">5</text>
<text x="44.9" y="69.2">8</text>
<text x="44.9" y="71.7">7</text>
<text x="44.9" y="74.3">6</text>
<text x="44.9" y="76.8">5</text>
<text x="44.9" y="81.9">3</text>
<text x="44.9" y="79.4">4</text>
<text x="44.9" y="87">1</text>
<text x="44.9" y="84.4">2</text>
<text x="75.4" y="88.4">3</text>
<text x="75.4" y="93.5">1</text>
<text x="75.4" y="90.9">2</text>
<text x="104.1" y="113.8">2</text>
<text x="104.1" y="111.3">3</text>
<text x="126.9" y="113.8">2</text>
<text x="126.9" y="111.3">3</text>
<text x="149.8" y="113.8">2</text>
<text x="149.8" y="111.3">3</text>
<text x="172.6" y="113.8">2</text>
<text x="172.6" y="111.3">3</text>
<text x="104.1" y="116.3">1</text>
<text x="126.9" y="116.3">1</text>
<text x="149.8" y="116.3">1</text>
<text x="172.6" y="116.3">1</text>
</g>
</svg>
